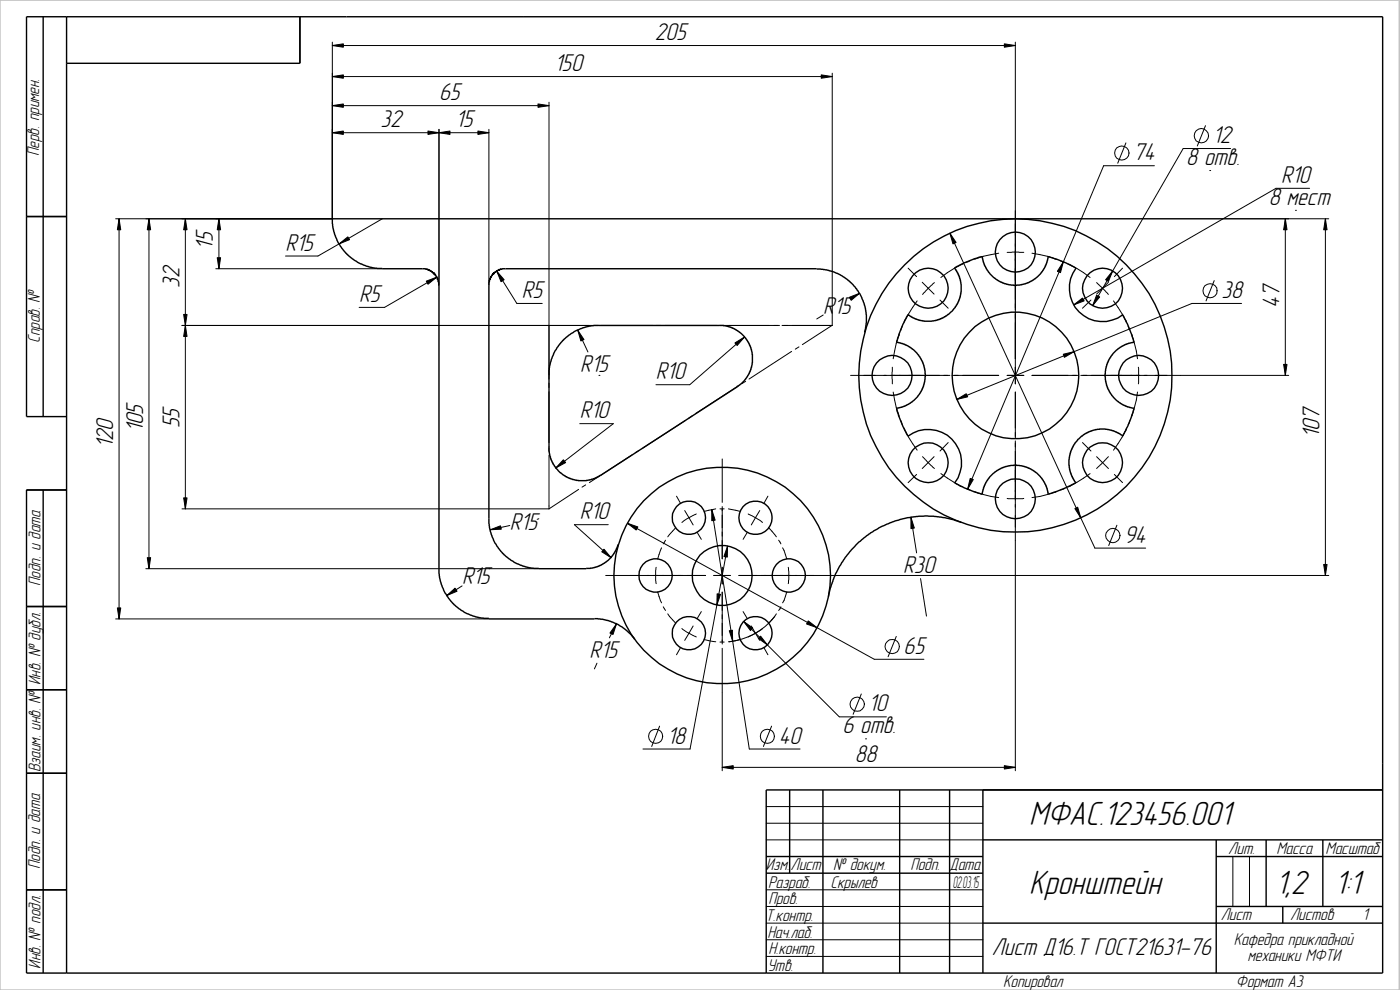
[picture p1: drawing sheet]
<svg xmlns="http://www.w3.org/2000/svg" width="420mm" height="297mm" viewBox="0 0 420 297" stroke-linecap="round" stroke-linejoin="round" font-family="sans-serif">
<g fill="none" stroke="#000" stroke-width=".3">
<path d="M99.7 12.6v53h-65M99.7 13.7h205M304.7 12.6v102.6M99.7 23h150.1M99.7 39.8h47M99.7 31.7h65.1M131.7 38.8v46.8M146.7 38.8v46.8M164.8 30.7v83M249.8 22v75.6h-15.1M361.8 37.7l-2.5 6.1M337.9 42.9l-2.5 6.1"/>
<path d="M346.5 49.7h-15.3l-40.8 97.1M363.1 51.2h.1M369.3 44.6h-14.2l-27.2 47.1M393 56.5h-10.1l-60.7 35M35.7 65.6v120.1M44.7 65.6v105M55.6 65.6v87.1M65.7 65.6v15M114.7 65.6l-19.3 11.2h-9.7M285.1 70l43.5 94.5h15.2M288.8 79.2h.1M288.8 79.2l-4.5 2.6-1.9 1.5"/>
<path d="M291.1 78.3l-1.1 .4M299.7 76l-4.6 .9-2.8 .9M302.3 75.7h5M304.7 65.6h94.1M309.7 76a28.5 28.5 0 0 1 7.4 1.8M318.3 78.3l1.1 .4M320.6 79.2l2.6 1.3 4 2.8M385.7 65.6v47M388.8 63.1h.1M397.8 65.6v107.1M54.6 97.6h125.1M64.8 80.6h49.9"/>
<path d="M131.1 83.2l-15.7 9h-7.6M149.1 81.4l6 9.6h7.6M173.4 99.1l3 6.5M180.6 97.6h15.2M197.1 97.6h1.3M199.6 97.6h15.3M215.9 97.6h18M247.1 94.5l-2 1.2M249.7 97.6l-8.9 5.8M258 88l-2.7 1.6M270.8 97.9l-.5 1.2M272.5 80.5l2.6 2.5"/>
<path d="M275.3 90.3l-4 6.4M276.8 84.7l3.5 3.6M280.4 84.8l-3.5 3.5M282.1 90l2.5 2.5M327.4 90l-2.5 2.5M329.1 84.8l3.6 3.5M332.7 84.7l-3.6 3.6M334.2 90.3l1.3 1.9a12.8 12.8 0 0 1 2.6 4.6M336.9 80.5l-2.5 2.5M338.6 97.9l.5 1.1M364.4 84.2l-2.5 6.1M372.6 91h-14.9l-70.5 28.8"/>
<path d="M164.8 115v1.3M164.8 117.5v15.3M179.7 112.6h.1M221.6 115.8l-12.8 8.3M223.4 101.1l-16.4 14.3h-10.2M223.8 114.4l-1.1 .7M237.6 105.4l-12.8 8.3M239.8 104.1l-1.1 .7M255.3 112.6h29.8M267.8 110.2v5M268.1 117.6l.9 4.7 .8 2.7M269.9 100.2l-.9 2.8-.9 4.6"/>
<path d="M285.8 112.6h13.9M302.3 112.6h5M304.7 117.6v14M309.7 112.6h14M324.4 112.6h62.4M339.6 100.2l1.4 5.2 .4 2.2M341.4 117.6a28.5 28.5 0 0 1-1.9 7.4M341.6 110.2v5M164.8 134.1v1.2M164.8 136.6v16.1M174 127.1h10.1l-17.3 13.3M189.7 136.5l-12.8 8.3"/>
<path d="M191.8 135.2l-1.1 .6M205.7 126.2l-12.8 8.3M207.8 124.7l-1.1 .8M216.7 137.7v13M270.3 126.2l.5 1.2M271.3 128.5l1.3 2.6 2.7 4M276.9 137l3.5 3.6M280.3 137l-3.5 3.6M284.6 132.8l-2.5 2.5M304.7 132.3v99M324.9 132.8l2.5 2.5M329.1 137l3.6 3.6"/>
<path d="M332.7 137l-3.6 3.6M338.1 128.5a29 29 0 0 1-3.9 6.6M339.1 126.2l-.5 1.2M54.6 152.7h110.2M153 157.7l-5.8 1.2M161.7 155.6l-.5 .2M173.7 146.8l-8.9 5.9M175.8 145.5l-1.1 .7M182.5 157.4h-10.1l11 9.9M188.3 157l74.1 40.8h14.9M202.8 158.4l-2.4 2.7M203 148.9l1.2 2.1"/>
<path d="M205.5 153.2l1.3 2.1M206.8 155.3l-2.2 1.4M206.8 155.3l1.2 2.2M209 154.2l-2.2 1.1M209.2 159.7l1.3 2.1M213.6 152.9l11.3 71.8h15.2M214.8 152.7l-3.5 .7M216.1 152.7h1.2M216.7 152v15.7M218.6 152.7l3.6 .7M224.3 159.7l-1.3 2.1M224.5 154.2l2.2 1.1"/>
<path d="M226.7 155.3l2.2 1.4M226.7 155.3l-1.2 2.2M228 153.2l-1.3 2.1M230.5 148.9l-1.2 2.1M230.7 158.4l2.3 2.7M273.4 155.2l1.7 10.7M275.1 142.4l-2.6 2.4M282.4 142.1l6.4 4M290 146.6l1.1 .4M292.3 147.4l2.8 1 4.6 .9M302.3 149.5h5M317.1 147.4a28.5 28.5 0 0 1-7.4 1.9"/>
<path d="M319.4 146.6l-1.1 .4M327.2 142.1l-4 2.6-2.6 1.4M334.4 142.4l2.5 2.4M335.2 157.6l-2.5 6.1M43.8 170.6h117.9M138.7 175.8l-4.6 2.9M146.7 170.6h.1M181.8 172.7h30M196.9 170.2l-.1 .9 .1 4M197.4 177.6l1.1 3.3M198.5 164.4l-1.1 3.4M199.7 162.1l-.6 1.1"/>
<path d="M214.2 172.7h5M216.7 170.2v5M216.7 177.7v15.5M218.4 163.9l-11.3 60.8h-14.1M221.7 172.7h177.1M233.7 162.1l.7 1.1M234.9 164.4l1.2 3.4M236.1 177.6l-.8 2.6-.4 .7M236.6 170.2l.1 1.2-.1 3.7M276.3 173.6l1.7 11.3M34.7 185.7h112M179.2 199l-.8 1.7"/>
<path d="M185 187.2l-2.1 4.2M199.1 182.1l.6 1.1M200.4 184.2l2.4 2.8M204.2 194.3l-1.2 2.2M204.6 188.6l2.2 1.4M206.8 190l2.2 1.1M206.8 190l-1.3 2.1M208 187.8l-1.2 2.2M210.5 183.5l-1.3 2.1M211.3 191.9l3.5 .7M216.1 192.6h1.2M216.7 194.5v13.1"/>
<path d="M222.2 191.9l-3.6 .7M223 183.5l1.3 2.1M223.2 186.5l28.7 28.6h14.1M225.5 187.8l1.2 2.2M226.7 190l-2.2 1.1M226.7 190l1.3 2.1M228.9 188.6l-2.2 1.4M229.3 194.3l1.2 2.2M232.4 185.1a20 20 0 0 1-13.5 7.5M233 184.2l-2.3 2.8M234.4 182.1l-.7 1.1M269 191l-2.5 6"/>
<path d="M198 217.9l-2.4 6.1M216.7 207.7v23.6M231.6 217.9l-2.5 6.1M258.5 208.2l-2.5 6.1M216.7 230.2h88M259.8 221.7h.1M230 252h65M230 247h65M230 242h65M370 257v15M375 257v15M230 277h65"/>
<path d="M230 272h65M230 267h65M230 287h65M230 282h65"/>
<circle cx="336.7" cy="46" r="2.15"/>
<circle cx="360.5" cy="40.7" r="2.18"/>
<circle cx="363.1" cy="87.3" r="2.12"/>
<circle cx="334" cy="160.7" r="2.13"/>
<circle cx="267.8" cy="194" r="2.15"/>
<circle cx="257.3" cy="211.3" r="2.13"/>
<circle cx="196.7" cy="220.9" r="2.13"/>
<circle cx="230.3" cy="220.9" r="2.13"/>
</g>
<path d="M0 0h419.9v297h-419.9z" fill="none" stroke="#c0c0c0" stroke-width=".42"/>
<g fill="none" stroke="#000" stroke-width=".42">
<path d="M13 5v120M20 5v287M90 5v14h-70M8 65h12M294.8 76.9l.3 1.6 .9 2.1 2.2 2.7 2.6 1.6 3.5 .7 3.3-.4 2.1-.9 1.5-1.1 1.1-1.1 1.1-1.6 .8-1.7 .4-1.8M294.8 77l-2.2 .6-3.4 1.3-2.8 1.5M304.7 65.6h-205l.2 2.8 1.2 3.6 1.5 2.5 1.7 2 3 2.2 2 .9 2.6 .8 2.8 .1M314.5 77l5.5 1.9 2.9 1.6a10 10 0 0 0 .9 13.1 10 10 0 0 0 13.2 .8M114.7 80.6l13.3 .1 2.1 1.2 1 1.2 .5 1.2 .1 1.3v86.5l.2 1.2 .5 2 1.2 2.7 1.7 2.4 1.6 1.6 2.4 1.7 2.7 1.2 1.9 .5 2.8 .1M245.1 80.6h-94.3l-1.6 .6-1.3 1-.9 1.6-.3 .9v72.4l.2 1.3 .5 1.9 1.2 2.7 1.7 2.4 1.6 1.6 2.4 1.7 2.7 1.2 2.5 .6h2.2M245.1 80.7l3 .3 3.1 1 3.3 2 2.5 2.6 1.7 2.8 1.1 3.3 .2 4.1-.5 3M272.5 94.4a33.2 33.2 0 0 0-3.4 8.3l1.7 .4 1.7 .7 1.7 1.1 1.1 1.1 1.6 2.7 .8 3.5-.5 3.6-.8 1.7-1.1 1.6-2.6 2.2-2.1 .9-1.5 .3"/>
<path d="M286.5 80.5l1 1.6 .7 1.8 .3 1.5v2.2l-.4 1.7-.7 1.7-1.8 2.5-2.7 1.9-3.3 1h-2.2l-1.7-.4-2.1-.8-1.1-.9M336.9 94.4l1.4 2.7 2.1 5.6-1.6 .3-2.2 .9-2.6 2.2-1.1 1.6-.8 1.7-.5 3.6 .8 3.4 1.7 2.8 1.1 1.1 1.6 1.1 1.7 .7 1.9 .4-2 5.5-1.4 2.8M169.1 102l2.3-1.9 1.9-1.1 2.6-.9 2.3-.5h38.9l1.9 .5 1.6 .6 1.8 1.3 1.4 1.5 1 1.6 .8 1.9 .2 1.4v2.4l-.4 2-1.2 2.3-.8 1.1-2.1 1.8-41.6 26.9-2.8 1.1-3.3 .2-3.1-.8-2.4-1.6-2.1-2.5-.8-1.9-.4-1.9v-25.1l.6-2.5 1-2.2 1.2-2zM20 125h-12v-120h407v287h-407v-145h12M269.1 122.5l1.9 5.5 1.5 2.8M272.5 130.8a10 10 0 0 1 13.2 1 10 10 0 0 1 .8 13.1l2.8 1.4 5.4 2M336.9 130.8l-1.1-.8-1.7-.8-2.5-.5h-1.6l-3.3 .9-2.1 1.2-1.2 1.1-1.7 2.6-.6 1.6-.3 1.9v1.6l.3 1.8 .9 2.1 .9 1.4M13 147v145M288.5 156.7l-2.2-.7-3.9-.9-4.1-.3-2.5 .1-3.3 .4-2.5 .6-2.8 .9-3.4 1.6-2.5 1.5-3.5 2.7-4.1 4.6-3 5.1-1.5 4.2-.6 2.5M294.8 148.3l.3-1.9 .8-1.7 1.1-1.6 1.1-1.1 2.7-1.7 3.5-.7 3.5 .5 1.7 .7 1.6 1.1 2.3 2.7 .9 2.1 .2 1.6M322.8 144.8l-2.7 1.4-5.5 2.1M185.5 163.4l-.8 1.9-1.2 1.9-2.1 1.7-2.3 1.2-3.2 .5h-14.2"/>
<path d="M8 182h12M146.7 185.7h31.7M178.4 185.6l2.4 .2 1.8 .4 3.1 1.3 2.7 1.9 2.1 2.4M8 207h12M8 232h12M237 237v25M247 237v55M270 237v55M285 237v55M295 237v55M415 237h-185v55M230 257h65"/>
<path d="M295 252h120M365 252v40M365 257h50M380 252v20M397 252v20M8 267h12M230 262h65M295 277h120M365 272h50M385 272v5"/>
<circle cx="304.7" cy="75.7" r="6"/>
<circle cx="278.6" cy="86.5" r="6"/>
<circle cx="330.9" cy="86.5" r="6"/>
<circle cx="267.7" cy="112.7" r="6"/>
<circle cx="304.7" cy="112.7" r="47"/>
<circle cx="304.7" cy="112.7" r="19"/>
<circle cx="341.7" cy="112.7" r="6"/>
<circle cx="278.6" cy="138.9" r="6"/>
<circle cx="330.9" cy="138.9" r="6"/>
<circle cx="206.7" cy="155.3" r="5"/>
<circle cx="226.7" cy="155.3" r="5"/>
<circle cx="304.7" cy="149.7" r="6"/>
<circle cx="196.7" cy="172.7" r="5"/>
<circle cx="216.7" cy="172.7" r="9"/>
<circle cx="216.8" cy="172.7" r="32.5"/>
<circle cx="236.7" cy="172.7" r="5"/>
<circle cx="206.7" cy="190" r="5"/>
<circle cx="226.7" cy="190" r="5"/>
</g>
<g fill="#000" stroke="#000" stroke-width=".3">
<path d="M99.7 13.7l3.3-.5v1zM301.4 13.2l3.3 .5-3.3 .5zM99.7 23l3.3-.5v1zM99.7 39.8l3.3-.5v1zM99.7 31.7l3.3-.5v1zM128.4 39.3l3.3 .5-3.3 .5zM131.7 39.8l3.3-.5v1zM143.4 39.3l3.3 .5-3.3 .5zM161.5 31.2l3.3 .5-3.3 .5zM246.5 22.5l3.3 .5-3.3 .5zM35.7 65.6l.5 3.3h-1zM44.7 65.6l.5 3.3h-1z"/>
<path d="M55.6 65.6l.5 3.3h-1zM65.7 65.6l.5 3.3h-1zM101.8 73.2l2.6-2.1 .5 .8zM285.1 70l1.8 2.8-.9 .4zM319.1 78.6l-.8 3.2-1-.4zM385.7 65.6l.5 3.3h-1zM397.8 65.6l.5 3.3h-1zM55.6 97.6l.5 3.4h-1zM55.1 94.3h1l-.5 3.3zM65.2 77.3h1l-.5 3.3zM127.9 84.4l3.2-1.2-2.7 2.1zM149.1 81.4l2.2 2.5-.9 .6z"/>
<path d="M173.4 99.1l1.9 2.8-1 .4zM254.9 89.2l3.1-1.2-2.6 2.1zM322.2 91.5l2.7-2.1 .5 .9zM329.1 88.6l.9 .5-2.1 2.6zM333.9 81.3l-1.2 3.1-.9-.5zM220.6 102.9l2.8-1.8-2.2 2.6zM287.2 119.8l2.8-1.7 .4 1zM319.1 106.3l3.2-.8-2.9 1.7zM385.2 109.3h1l-.5 3.3zM55.1 149.4h1l-.5 3.3zM147.2 158.9l3-1.1 .3 1zM169.1 138l.7 .8-3 1.6z"/>
<path d="M188.3 157l3.1 1.1-.5 .9zM213.6 152.9l1 3.2-1 .1zM273.4 155.2l1 3.2-1 .2zM291.2 143.5l.9 .4-1.7 2.9zM322.6 152.6l.8-.4 1 3.2zM44.2 167.3h1l-.5 3.3zM134.1 178.7l2.5-2.2 .6 .9zM181.3 164.8l2.1 2.5-2.8-1.7zM218.4 163.9l-.1 3.3-1-.2zM397.3 169.4h1l-.5 3.3zM35.2 182.4h1l-.5 3.3zM185 187.2l-1 3.2-1-.5z"/>
<path d="M215.2 178.2l1 .1-1.1 3.3zM218.9 189.3l.9-.2 .1 3.3zM223.2 186.5l2.7 1.9-.7 .8zM227.6 191.5l.7-.6 2 2.6zM242.6 186.3l2.6 2-3.1-1.1zM216.7 230.2l3.3-.5v1zM301.4 229.7l3.3 .5-3.3 .5z"/>
</g>
<g font-size="10.4">
<text x="308.9" y="247.6">МФАС.123456.001</text>
<text x="308.9" y="268.2">Кронштейн</text>
<text x="382.9" y="268.2">1,2</text>
<text x="400.6" y="268.2">1:1</text>
</g>
<g font-size="7.5">
<text x="196.5" y="12.1">205</text>
<text x="166.4" y="21.4">150</text>
<text x="131.8" y="30.1">65</text>
<text x="114.2" y="38.2">32</text>
<text x="136.7" y="38.2">15</text>
<text x="364" y="43">12</text>
<text x="340.1" y="48.1">74</text>
<text x="356" y="49.6">8 отв.</text>
<text x="384.5" y="54.9">R10</text>
<text x="380.7" y="61.5">8 мест</text>
<text x="63.9" y="74.9" transform="rotate(-90 63.9 74.9)">15</text>
<text x="85.7" y="75.2">R15</text>
<text x="53.8" y="86.4" transform="rotate(-90 53.8 86.4)">32</text>
<text x="156.6" y="89.4">R5</text>
<text x="366.6" y="89.4">38</text>
<text x="107.8" y="90.6">R5</text>
<text x="247.1" y="94.3">R</text>
<text x="250.3" y="94.3">15</text>
<text x="384" y="92.4" transform="rotate(-90 384 92.4)">47</text>
<text x="174.2" y="111.6">R15</text>
<text x="196.8" y="113.8">R10</text>
<text x="174" y="125.5">R10</text>
<text x="42.9" y="129.7" transform="rotate(-90 42.9 129.7)">105</text>
<text x="53.8" y="128.5" transform="rotate(-90 53.8 128.5)">55</text>
<text x="396" y="131.3" transform="rotate(-90 396 131.3)">107</text>
<text x="34" y="134.6" transform="rotate(-90 34 134.6)">120</text>
<text x="174" y="155.8">R10</text>
<text x="153" y="158.9">R15</text>
<text x="337.4" y="162.8">94</text>
<text x="271" y="172">R30</text>
<text x="138.7" y="175.4">R15</text>
<text x="177" y="197.4">R15</text>
<text x="271.2" y="196.2">65</text>
<text x="260.7" y="213.5">10</text>
<text x="252.8" y="220.1">6 отв.</text>
<text x="200.2" y="223.1">18</text>
<text x="233.8" y="223.1">40</text>
<text x="256.5" y="228.6">88</text>
<text x="297.7" y="286.5">Лист Д16.Т ГОСТ21631-76</text>
</g>
<g font-size="5.3">
<text x="11.8" y="46.8" transform="rotate(-90 11.8 46.8)">Перв. примен.</text>
<text x="11.9" y="102.9" transform="rotate(-90 11.9 102.9)">Справ. №</text>
<text x="12.1" y="175.8" transform="rotate(-90 12.1 175.8)">Подп. и дата</text>
<text x="12.1" y="205.6" transform="rotate(-90 12.1 205.6)">Инв. № дубл.</text>
<text x="12.1" y="231.7" transform="rotate(-90 12.1 231.7)">Взаим. инв. №</text>
<text x="368.6" y="256.1">Лит.</text>
<text x="383.1" y="256.1">Масса</text>
<text x="397.8" y="256.1">Масштаб</text>
<text x="12" y="260.8" transform="rotate(-90 12 260.8)">Подп. и дата</text>
<text x="229.9" y="261.1">Изм.</text>
<text x="237.2" y="261.1">Лист</text>
<text x="250" y="261.1">№ докум.</text>
<text x="273.2" y="261.1">Подп.</text>
<text x="285" y="261.1">Дата</text>
<text x="230.5" y="266.4">Разраб.</text>
<text x="249.3" y="266.4">Скрылев</text>
<text x="230.6" y="271.4">Пров.</text>
<text x="366.4" y="276">Лист</text>
<text x="387.2" y="276">Листов</text>
<text x="408.9" y="276">1</text>
<text x="229.8" y="276.4">Т.контр.</text>
<text x="230.4" y="281.5">Нач.лаб.</text>
<text x="230.6" y="286.2">Н.контр.</text>
<text x="370.3" y="283.7">Кафедра прикладной</text>
<text x="12.1" y="290.6" transform="rotate(-90 12.1 290.6)">Инв. № подл.</text>
<text x="230.4" y="291.3">Утв.</text>
<text x="374.4" y="288.3">механики МФТИ</text>
<text x="301.1" y="296.2">Копировал</text>
<text x="370.9" y="296.2">Формат А3</text>
</g>
<text font-size="5.1" x="285.9" y="266.4">02.03.15</text>
</svg>
